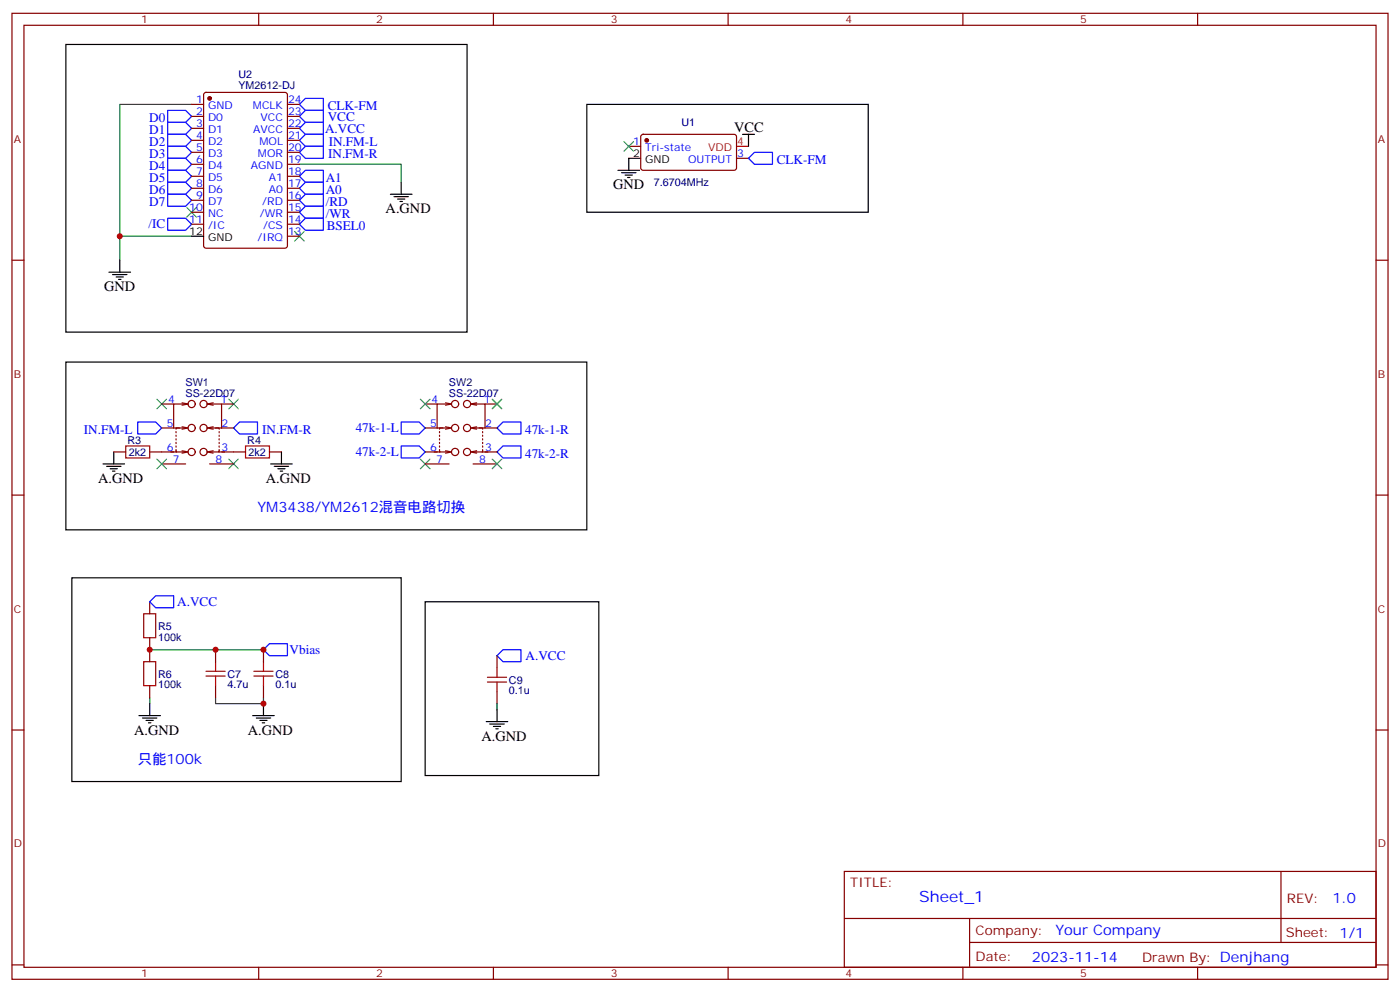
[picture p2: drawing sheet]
<svg xmlns="http://www.w3.org/2000/svg" width="412mm" height="292mm" viewBox="0 0 412 292" stroke-linecap="round" stroke-linejoin="round" font-family="sans-serif">
<g fill="none" stroke="#870000" stroke-width=".35">
<path d="M3.5 3.9h405.4v284.4h-405.4zM7.1 7.4h398.2v277.3h-398.2zM76.2 3.9v3.5M145.3 3.9v3.5M214.5 3.9v3.5M283.6 3.9v3.5M352.8 3.9v3.5M56.4 30.7h3.6M56.4 34.3h3.6M56.4 37.8h3.6M60.2 27.4l.5-.2h23.3l.6 .4 .1 44.8-.5 .6-23.5 .1-.7-.5v-44.7zM84.7 30.7h3.5"/>
<path d="M84.7 34.3h3.5M84.7 37.8h3.5M189 39.8l.4-.3 27.1 .1 .5 .7-.1 9.4-.6 .4h-27.1l-.5-.7v-9.1zM56.4 41.3h3.6M56.4 44.8h3.6M56.4 48.4h3.6M56.4 51.9h3.6M56.4 55.4h3.6M56.4 58.9h3.6M84.7 41.3h3.5M84.7 44.8h3.5M84.7 48.4h3.5"/>
<path d="M84.7 51.9h3.5M84.7 55.4h3.5M84.7 58.9h3.5M185.2 43.1h3.5M217 46.6h3.5M3.5 76.6h3.6M56.4 62.5h3.6M56.4 66h3.6M84.7 62.5h3.5M84.7 66h3.5M84.7 69.5h3.5M405.3 76.6h3.6"/>
<path d="M47.6 118.9h3.6M53.6 118.6l1.8 .3M55.4 118.9h-4.2v7.1M55.4 118.9l-1.8 .4M61 118.9h4.3v7.1M61 118.9l1.8 .4M62.8 118.6l-1.8 .3M65.3 118.9h3.5M125.2 118.9h3.6M131.2 118.6l1.8 .3M133 118.9h-4.2v7.1M133 118.9l-1.8 .4"/>
<path d="M138.6 118.9h4.3v7.1M138.6 118.9l1.8 .4M140.4 118.6l-1.8 .3M142.9 118.9h3.5M33.5 133h3.5M44.1 133h7.9M47.6 126h5.3M47.6 136.6h7.1M51.9 132.3v.7h2.8M51.9 127v.4M51.9 128.1v.3M51.9 129.2v.3"/>
<path d="M51.9 130.2v.4M51.9 131.3v.3M53.6 132.7l1.8 .3-1.8 .4M53.6 125.6l1.8 .4-1.8 .3M54.7 126h-2.8v.3M61 126l1.8 .3M61 133l1.8 .4M61.7 126h2.9v.3M61.7 136.6h7.1M62.8 125.6l-1.8 .4M62.8 132.7l-1.8 .3M63.5 126h5.3"/>
<path d="M64.4 133h7.9M64.6 132.3v.7h-2.9M64.6 127v.4M64.6 128.1v.3M64.6 129.2v.3M64.6 130.2v.4M64.6 131.3v.3M79.4 133h3.5M125.2 126h5.3M125.2 133h4.4M125.2 136.6h7.1M129.5 132.3v.7h2.8"/>
<path d="M129.5 127v.4M129.5 128.1v.3M129.5 129.2v.3M129.5 130.2v.4M129.5 131.3v.3M131.2 132.7l1.8 .3-1.8 .4M131.2 125.6l1.8 .4-1.8 .3M132.3 126h-2.8v.3M138.6 126l1.8 .3M138.6 133l1.8 .4M139.3 126h2.9v.3M139.3 136.6h7.1"/>
<path d="M140.4 125.6l-1.8 .4M140.4 132.7l-1.8 .3M141.1 126h5.3M142 133h4.4M142.2 132.3v.7h-2.9M142.2 127v.4M142.2 128.1v.3M142.2 129.2v.3M142.2 130.2v.4M142.2 131.3v.3M3.5 145.7h3.6M405.3 145.7h3.6"/>
<path d="M44.1 177.1v3.6M44.1 187.7v7.1M63.5 191.2v3.6M77.6 191.2v3.6M146.4 193v3.5M3.5 214.9h3.6M44.1 201.8v3.6M63.5 201.8v3.6M77.6 201.8v3.6M146.4 203.6v3.5M405.3 214.9h3.6M248.7 256.5h156.6v28.2h-156.6z"/>
<path d="M377.3 256.5v20.9M248.7 270.4h156.5M285.6 277.4h119.6M285.6 270.4v14.1M3.5 284h3.6M76.2 284.7v3.6M145.3 284.7v3.6M214.5 284.7v3.6M283.6 284.7v3.6M352.8 284.7v3.6M405.3 284h3.6"/>
<circle cx="56.4" cy="118.9" r="1.06"/>
<circle cx="60" cy="118.9" r="1.06"/>
<circle cx="134.1" cy="118.9" r="1.06"/>
<circle cx="137.6" cy="118.9" r="1.06"/>
<circle cx="56.4" cy="133" r="1.06"/>
<circle cx="56.4" cy="126" r="1.06"/>
<circle cx="60" cy="133" r="1.06"/>
<circle cx="60" cy="126" r="1.06"/>
<circle cx="134.1" cy="133" r="1.06"/>
<circle cx="134.1" cy="126" r="1.06"/>
<circle cx="137.6" cy="126" r="1.06"/>
<circle cx="137.6" cy="133" r="1.06"/>
</g>
<g fill="none" stroke="#3c3" stroke-width=".35">
<path d="M183.8 41.7l2.8 2.8M186.6 41.7l-2.8 2.8M55 61.1l2.9 2.8M57.9 61.1l-2.9 2.8M86.8 68.1l2.8 2.8M89.6 68.1l-2.8 2.8M46.2 117.5l2.8 2.8M49 117.5l-2.8 2.8M67.4 117.5l2.8 2.8M70.2 117.5l-2.8 2.8M123.8 117.5l2.8 2.8M126.6 117.5l-2.8 2.8"/>
<path d="M145 117.5l2.8 2.8M147.8 117.5l-2.8 2.8M46.2 135.1l2.8 2.9M49 135.1l-2.8 2.9M67.4 135.1l2.8 2.9M70.2 135.1l-2.8 2.9M123.8 135.1l2.8 2.9M126.6 135.1l-2.8 2.9M145 135.1l2.8 2.9M147.8 135.1l-2.8 2.9"/>
</g>
<g fill="none" stroke="#00f" stroke-width=".35">
<path d="M49.4 32.5h5.3l1.7 1.8-1.7 1.7h-5.3zM49.4 36h5.3l1.7 1.8-1.7 1.7h-5.3zM49.4 39.5h5.3l1.7 1.8-1.7 1.8h-5.3zM88.2 37.8l1.8-1.8h5.2v3.5h-5.2zM90 32.5h5.2v3.5h-5.2l-1.8-1.7zM90 29h5.2v3.5h-5.2l-1.8-1.8zM90 39.5h5.2v3.6h-5.2l-1.8-1.8zM49.4 43.1h5.3l1.7 1.7-1.7 1.8h-5.3zM49.4 46.6h5.3l1.7 1.8-1.7 1.7h-5.3zM49.4 50.1h5.3l1.7 1.8-1.7 1.8h-5.3zM49.4 53.7h5.3l1.7 1.7-1.7 1.8h-5.3zM49.4 57.2h5.3l1.7 1.7-1.7 1.8h-5.3z"/>
<path d="M88.2 51.9l1.8-1.8h5.2v3.6h-5.2zM88.2 55.4l1.8-1.7h5.2v3.5h-5.2zM88.2 58.9l1.8-1.7h5.2v3.5h-5.2zM90 43.1h5.2v3.5h-5.2l-1.8-1.8zM222.2 44.8h5.3v3.6h-5.3l-1.7-1.8zM49.4 64.2h5.3l1.7 1.8-1.7 1.8h-5.3zM88.2 62.5l1.8-1.8h5.2v3.5h-5.2zM90 64.2h5.2v3.6h-5.2l-1.8-1.8zM40.6 124.2h5.3l1.7 1.8-1.7 1.7h-5.3zM70.6 124.2h5.2v3.5h-5.2l-1.8-1.7zM118.2 131.3h5.3l1.7 1.7-1.7 1.8h-5.3zM118.2 124.2h5.3l1.7 1.8-1.7 1.7h-5.3z"/>
<path d="M148.2 131.3h5.3v3.5h-5.3l-1.8-1.8zM148.2 124.2h5.3v3.5h-5.3l-1.8-1.7zM44.1 177.1l1.8-1.7h5.3v3.5h-5.3zM79.4 189.5h5.3v3.5h-5.3l-1.8-1.8zM148.2 191.2h5.3v3.6h-5.3l-1.8-1.8z"/>
</g>
<path d="M56.4 30.7h-21.1v45.9M88.2 48.4h30v5.3M35.3 69.5h21.1M44.1 191.2h33.5M44.1 205.4v1.7M63.5 205.4v1.7h14.1v-1.7M146.4 207.1v1.8" fill="none" stroke="#008700" stroke-width=".35"/>
<g fill="none" stroke="#000" stroke-width=".35">
<path d="M19.4 13.1h118.2v84.7h-118.2zM172.9 30.7h82.9v31.8h-82.9zM218.7 39.5h3.5M220.5 39.5v3.6M115 57.2h6.4M116.1 57.9h4.2M117.1 58.6h2.1M117.8 59.3h.7M118.2 53.7v3.5M182 50.1h6.4M183.1 50.8h4.2M184.1 51.5h2.2"/>
<path d="M184.9 52.2h.7M188.7 46.6h-3.5v3.5M35.3 76.6v3.5M56.4 69.5h3.6M32.1 80.1h6.4M33.2 80.8h4.2M34.2 81.5h2.1M34.9 82.2h.7M19.4 106.6h153.5v49.4h-153.5zM30.3 136.6h6.4M31.4 137.3h4.2M32.5 138h2.1"/>
<path d="M33.2 138.7h.7M33.5 133v3.6M79.7 136.6h6.4M80.8 137.3h4.2M81.8 138h2.2M82.5 138.7h.8M82.9 133v3.6M21.2 170.1h97v59.9h-97zM125.2 177.1h51.2v51.2h-51.2zM40.9 210.6h6.4M42 211.3h4.2M43 212.1h2.2"/>
<path d="M43.7 212.8h.7M44.1 207.1v3.5M74.4 210.6h6.4M75.5 211.3h4.2M76.6 212.1h2.1M77.3 212.8h.7M77.6 207.1v3.5M143.2 212.4h6.4M144.3 213.1h4.2M145.3 213.8h2.2M146 214.5h.8M146.4 208.9v3.5"/>
</g>
<path d="M217 43.1h3.5" fill="none" stroke="#f00" stroke-width=".35"/>
<g fill="#870000" stroke="#870000" stroke-width=".35">
<circle cx="190.5" cy="41.3" r=".53"/>
<circle cx="61.7" cy="29" r=".53"/>
</g>
<g fill="none" stroke="#a10000" stroke-width=".35">
<path d="M37 131.3h7.1v3.5h-7.1zM72.3 131.3h7.1v3.5h-7.1zM42.3 194.8h3.6v7h-3.6zM42.3 180.7h3.6v7h-3.6zM60.7 199h5.6M60.7 197.6h5.6M63.5 194.8v2.8M63.5 199v2.8M74.8 199h5.6M74.8 197.6h5.6M77.6 194.8v2.8M77.6 199v2.8"/>
<path d="M143.6 199.4h5.6M146.4 196.5v2.9M143.6 200.8h5.6M146.4 200.8v2.8"/>
</g>
<g fill="#c00">
<circle cx="35.3" cy="69.5" r=".88"/>
<circle cx="77.6" cy="191.2" r=".88"/>
<circle cx="77.6" cy="207.1" r=".88"/>
<circle cx="44.1" cy="191.2" r=".88"/>
<circle cx="63.5" cy="191.2" r=".88"/>
</g>
<text font-size="4.6" fill="#00f" x="270.8" y="265.5">Sheet_1</text>
<g font-size="4.2">
<text x="216.3" y="38.8">VCC</text>
<text x="180.6" y="55.8">GND</text>
<text x="113.6" y="62.8">A.GND</text>
<text x="30.7" y="85.8">GND</text>
<text x="28.9" y="142.2">A.GND</text>
<text x="78.3" y="142.2">A.GND</text>
<text x="39.5" y="216.3">A.GND</text>
<text x="73" y="216.3">A.GND</text>
<text x="141.8" y="218.1">A.GND</text>
</g>
<g font-size="4.2" fill="#00f">
<text x="75.8" y="150.7">YM3438/YM2612混音电路切换</text>
<text x="40.6" y="224.8">只能100k</text>
<text x="392.5" y="265.8">1.0</text>
<text x="310.9" y="275.3">Your Company</text>
<text x="304" y="283.1">2023-11-14</text>
</g>
<g font-size="3.9" fill="#00f">
<text x="43.9" y="35.8">D0</text>
<text x="96.5" y="32.5">CLK-FM</text>
<text x="96.5" y="35.5">VCC</text>
<text x="43.9" y="39.4">D1</text>
<text x="95.8" y="39.1">A.VCC</text>
<text x="43.9" y="43">D2</text>
<text x="43.9" y="46.5">D3</text>
<text x="96.7" y="46.6">IN.FM-R</text>
<text x="96.8" y="43.1">IN.FM-L</text>
<text x="43.9" y="50">D4</text>
<text x="43.9" y="53.6">D5</text>
<text x="96" y="53.6">A1</text>
<text x="228.8" y="48.4">CLK-FM</text>
<text x="43.9" y="57.1">D6</text>
<text x="96" y="57">A0</text>
<text x="43.9" y="60.6">D7</text>
<text x="96" y="64.1">/WR</text>
<text x="96" y="60.5">/RD</text>
<text x="43.8" y="67.3">/IC</text>
<text x="96.2" y="67.8">BSEL0</text>
<text x="24.7" y="127.7">IN.FM-L</text>
<text x="77.2" y="127.7">IN.FM-R</text>
<text x="104.8" y="127.2">47k-1-L</text>
<text x="154.7" y="127.7">47k-1-R</text>
<text x="104.8" y="134.3">47k-2-L</text>
<text x="154.7" y="134.8">47k-2-R</text>
<text x="52.2" y="178.4">A.VCC</text>
<text x="85.3" y="192.5">Vbias</text>
<text x="154.8" y="194.3">A.VCC</text>
</g>
<g font-size="3.9" fill="#800">
<text x="250.5" y="261.1">TITLE:</text>
<text x="379.1" y="265.8">REV:</text>
<text x="287.4" y="275.3">Company:</text>
<text x="378.7" y="275.9">Sheet: 1/1</text>
<text x="287.4" y="283">Date:</text>
<text x="336.4" y="283.1">Drawn By: Denjhang</text>
</g>
<g font-size="3.2" fill="#800">
<text x="41.6" y="6.9">1</text>
<text x="110.8" y="6.9">2</text>
<text x="179.9" y="6.9">3</text>
<text x="249.1" y="6.9">4</text>
<text x="318.2" y="6.9">5</text>
<text x="4.1" y="42">A</text>
<text x="405.9" y="42">A</text>
<text x="4.1" y="111.2">B</text>
<text x="405.9" y="111.2">B</text>
<text x="4.1" y="180.3">C</text>
<text x="405.9" y="180.3">C</text>
<text x="4.1" y="249.4">D</text>
<text x="405.9" y="249.4">D</text>
<text x="41.6" y="287.7">1</text>
<text x="110.8" y="287.7">2</text>
<text x="179.9" y="287.7">3</text>
<text x="249.1" y="287.7">4</text>
<text x="318.2" y="287.7">5</text>
</g>
<g font-size="3.2" fill="#000080">
<text x="70.2" y="23">U2</text>
<text x="70.2" y="26.1">YM2612-DJ</text>
<text x="200.7" y="37.2">U1</text>
<text x="192.6" y="54.8">7.6704MHz</text>
<text x="54.6" y="113.7">SW1</text>
<text x="132.3" y="113.7">SW2</text>
<text x="54.6" y="116.8">SS-22D07</text>
<text x="132.3" y="116.8">SS-22D07</text>
<text x="37.5" y="130.7">R3</text>
<text x="72.8" y="130.7">R4</text>
<text x="37.9" y="134.2">2k2</text>
<text x="73.2" y="134.2">2k2</text>
<text x="46.6" y="185.3">R5</text>
<text x="46.6" y="188.5">100k</text>
<text x="46.6" y="202.7">100k</text>
<text x="46.6" y="199.4">R6</text>
<text x="67" y="202.6">4.7u</text>
<text x="67" y="199.4">C7</text>
<text x="81.1" y="202.6">0.1u</text>
<text x="81.1" y="199.4">C8</text>
<text x="149.9" y="201.2">C9</text>
<text x="149.9" y="204.4">0.1u</text>
</g>
<g font-size="3.2" fill="#00f">
<text x="57.8" y="30.4">1</text>
<text x="57.8" y="33.9">2</text>
<text x="61.3" y="32.1">GND</text>
<text x="61.3" y="35.7">D0</text>
<text x="74.5" y="32.1">MCLK</text>
<text x="76.8" y="35.7">VCC</text>
<text x="84.8" y="33.9">23</text>
<text x="84.8" y="30.4">24</text>
<text x="57.8" y="37.4">3</text>
<text x="57.8" y="41">4</text>
<text x="61.3" y="39.2">D1</text>
<text x="74.6" y="39.2">AVCC</text>
<text x="84.8" y="41">21</text>
<text x="84.8" y="37.4">22</text>
<text x="57.8" y="44.5">5</text>
<text x="61.3" y="42.7">D2</text>
<text x="61.3" y="46.2">D3</text>
<text x="76" y="46.2">MOR</text>
<text x="76.4" y="42.7">MOL</text>
<text x="84.8" y="44.5">20</text>
<text x="186.5" y="42.7">1</text>
<text x="190" y="44.5">Tri-state</text>
<text x="217.1" y="46.2">3</text>
<text x="57.8" y="48">6</text>
<text x="57.8" y="51.5">7</text>
<text x="61.3" y="49.8">D4</text>
<text x="61.3" y="53.3">D5</text>
<text x="73.9" y="49.8">AGND</text>
<text x="79.2" y="53.3">A1</text>
<text x="84.8" y="51.5">18</text>
<text x="84.8" y="48">19</text>
<text x="202.7" y="48">OUTPUT</text>
<text x="57.8" y="55.1">8</text>
<text x="57.8" y="58.6">9</text>
<text x="61.3" y="56.8">D6</text>
<text x="79.2" y="56.8">A0</text>
<text x="84.8" y="58.6">16</text>
<text x="84.8" y="55.1">17</text>
<text x="55.8" y="62.1">10</text>
<text x="55.8" y="65.7">11</text>
<text x="61.3" y="60.4">D7</text>
<text x="61.3" y="63.9">NC</text>
<text x="76.6" y="63.9">/WR</text>
<text x="77.3" y="60.4">/RD</text>
<text x="84.8" y="65.7">14</text>
<text x="84.8" y="62.1">15</text>
<text x="61.3" y="67.4">/IC</text>
<text x="75.9" y="70.9">/IRQ</text>
<text x="77.5" y="67.4">/CS</text>
<text x="84.8" y="69.2">13</text>
<text x="49.5" y="118.6">4</text>
<text x="64.9" y="118.6">1</text>
<text x="127.1" y="118.6">4</text>
<text x="142.5" y="118.6">1</text>
<text x="49.1" y="125.6">5</text>
<text x="65.3" y="125.6">2</text>
<text x="126.7" y="125.6">5</text>
<text x="142.9" y="125.6">2</text>
<text x="49.1" y="132.7">6</text>
<text x="50.9" y="136.2">7</text>
<text x="63.5" y="136.2">8</text>
<text x="65.3" y="132.7">3</text>
<text x="126.7" y="132.7">6</text>
<text x="128.5" y="136.2">7</text>
<text x="141.1" y="136.2">8</text>
<text x="142.9" y="132.7">3</text>
</g>
<g font-size="3.2">
<text x="186.5" y="46.2">2</text>
<text x="190" y="48">GND</text>
<text x="55.8" y="69.2">12</text>
<text x="61.3" y="70.9">GND</text>
</g>
<g font-size="3.2" fill="#f00">
<text x="208.6" y="44.5">VDD</text>
<text x="217.1" y="42.7">4</text>
</g>
</svg>
